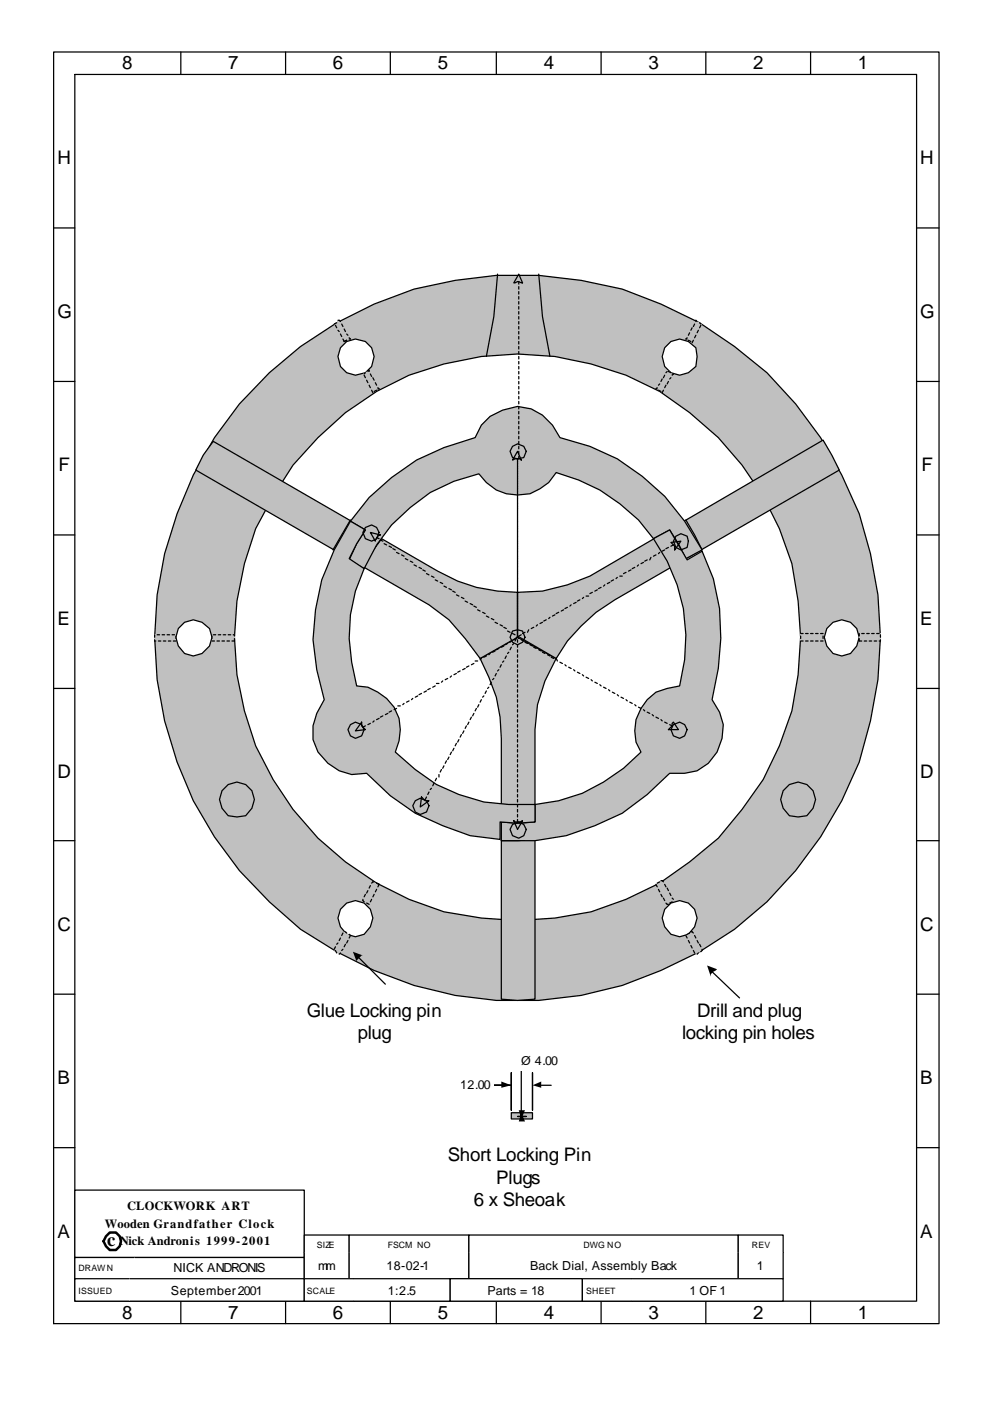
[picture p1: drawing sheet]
<svg xmlns="http://www.w3.org/2000/svg" width="210mm" height="297mm" viewBox="0 0 210 297" stroke-linecap="round" stroke-linejoin="round" font-family="sans-serif">
<g fill="none" stroke="#000" stroke-width=".26">
<path d="M11.4 11h187.8v269.6h-187.8zM15.9 15.8h178.6v260.1h-178.6zM38.4 11v4.8M60.6 11v4.8M82.8 11v4.8M105.3 11v4.8M127.5 11v4.8M149.8 11v4.8M172 11v4.8M11.4 48.3h4.5M194.5 48.3h4.7M11.4 80.9h4.5"/>
<path d="M194.5 80.9h4.7M11.4 113.4h4.5M194.5 113.4h4.7M11.4 146h4.5M194.5 146h4.7M11.4 178.2h4.5M194.5 178.2h4.7M11.4 210.8h4.5M194.5 210.8h4.7M11.4 243.3h4.5M194.5 243.3h4.7M38.4 275.9v4.7"/>
<path d="M60.6 275.9v4.7M82.8 275.9v4.7M105.3 275.9v4.7M127.5 275.9v4.7M149.8 275.9v4.7M172 275.9v4.7"/>
</g>
<path d="M108.5 235.9h4.5v1.3h-4.5z" fill-rule="evenodd" fill="#c0c0c0" stroke="#000" stroke-width=".26"/>
<path d="M108.5 227.5v7.9zM113 227.5v7.9zM101.1 230.1h7.4z" fill-rule="evenodd" fill="#fff"/>
<path d="M104.5 230.1h2.1M108.5 227.5v7.9v-7.9M108.5 230.1h-7.4h7.4M113 227.5v7.9v-7.9M114.8 230.1h2.1" fill="none" stroke="#000" stroke-width=".26"/>
<path d="M106.4 229.3l2.1 .8-2.1 .5zM113 230.1l1.8-.8v1.3z" fill="#000"/>
<g fill="#fff">
<path d="M97.4 228h7.4v3.7h-7.4z" fill-rule="evenodd"/>
<path d="M109.8 236.7h1.9zM110.6 235.7v1.8z" fill-rule="evenodd"/>
</g>
<path d="M109.8 236.7h1.9h-1.9M110.6 237.5v-1.8v1.8M110.6 225.1v11.6v-.8M110.6 236.7v.5" fill="none" stroke="#000" stroke-width=".26"/>
<path d="M110.6 235.9l.8 1.9h-1.3zM110.1 235.4h1.3l-.8 1.8z" fill="#000"/>
<path d="M110.3 223.2h8.8v3.7h-8.8z" fill-rule="evenodd" fill="#fff"/>
<path d="M151.1 206l5.8 5.6" fill="none" stroke="#000" stroke-width=".26"/>
<path d="M150 204.7l2.1 .8-1.3 1.1v.5z" fill-rule="evenodd" fill="#000"/>
<path d="M57.1 79a77.5 77.5 0 0 0-24.3 56.1 78.2 78.2 0 0 0 18 49.5l6.3 6.6 6.7 5.8a82.9 82.9 0 0 0 41.5 15.1 73.4 73.4 0 0 0 34.9-6.3 72.3 72.3 0 0 0 33.9-28.4l4.5-7.6 3.7-8.2 2.4-8.8a77.2 77.2 0 0 0-2.4-43.9 81.6 81.6 0 0 0-19.6-29.9l-6.9-5.5-7.4-5.1-8.2-3.9-8.2-3.2a82.1 82.1 0 0 0-44.2 0 78.8 78.8 0 0 0-30.7 17.7zM67.5 92.8a57.2 57.2 0 0 1 34.6-17.2 61 61 0 0 1 37.9 7.4 63.2 63.2 0 0 1 28 36.5 66.7 66.7 0 0 1 0 31.2l-2.6 7.4-3.5 7.2-4.5 6.3-5 6.1-6.1 5-6.3 4.5-7.2 3.5-7.4 2.6a66.7 66.7 0 0 1-31.2 0 62.1 62.1 0 0 1-40-35.2 61.1 61.1 0 0 1 0-46l3.7-6.9 4.3-6.6z" fill-rule="evenodd" fill="#c0c0c0" stroke="#000" stroke-width=".26"/>
<g fill="#fff" stroke="#000" stroke-width=".26">
<path d="M37.8 133.3l1.4-1.4a4 4 0 0 1 5.8 3.2l-.6 1.9-1.5 1.6-1.9 .5a4 4 0 0 1-3.2-5.8z" fill-rule="evenodd"/>
<path d="M176.7 131.9a3.7 3.7 0 0 1 4.5 .6 3.7 3.7 0 0 1 .6 4.5l-1.4 1.6-1.8 .5a3.9 3.9 0 0 1-3.5-2.9 3.9 3.9 0 0 1 1.6-4.3z" fill-rule="evenodd"/>
<path d="M72.2 192.8a3.7 3.7 0 0 1 5.1-1.3 3.7 3.7 0 0 1 1.3 5l-1.3 1.6-1.9 .5a4 4 0 0 1-3.2-5.8z" fill-rule="evenodd"/>
<path d="M141 192.8a3.7 3.7 0 0 1 5.1-1.3 3.7 3.7 0 0 1 1.3 5l-1.4 1.6-1.8 .5a4 4 0 0 1-3.2-5.8z" fill-rule="evenodd"/>
<circle cx="75.5" cy="75.7" r="3.9"/>
</g>
<path d="M166.2 167.7a3.7 3.7 0 0 1 5-1.4 3.7 3.7 0 0 1 1.3 5.1l-1.3 1.5-1.9 .3-1.8-.3-1.3-1.5-.6-1.9z" fill-rule="evenodd" fill="#c0c0c0" stroke="#000" stroke-width=".26"/>
<path d="M141 73.7l1.3-1.3 1.9-.5 1.8 .5 1.6 1.3 .3 1.9-.3 2.1-1.6 1.3-1.8 .6-1.9-.6-1.3-1.3-.5-2.1z" fill-rule="evenodd" fill="#fff" stroke="#000" stroke-width=".26"/>
<path d="M101.9 139.6l7.9-4.5 8.2 4.5-2.4 4.8-1.6 5-.5 5.3v57.1l-3.7 .3-3.4-.3v-55.3l-.3-4.5-.8-4.2-1.6-4.2z" fill-rule="evenodd" fill="#c0c0c0" stroke="#000" stroke-width=".26"/>
<path d="M106.4 170.6l3.4 .2 3.7-.2M113.5 178l-3.7 .2h-3.4" fill="none" stroke="#000" stroke-width=".26"/>
<path d="M45.2 93.6l47.7 27.5a32.1 32.1 0 0 0 16.9 4.5v9.5l-7.9 4.5-3.2-4.2-3.5-4-4.2-3.2-49.5-28.5 1.6-3.2z" fill-rule="evenodd" fill="#c0c0c0" stroke="#000" stroke-width=".26"/>
<path d="M74.3 110.2l-3.7 6.4M81 114.2l-2.2 2.9-1.5 3.2" fill="none" stroke="#000" stroke-width=".26"/>
<path d="M109.8 125.6l5.3-.3 5.3-1.3 4.7-1.9 49.5-28.8 1.9 3.2 1.6 3.2-47.7 27.5a35 35 0 0 0-12.4 12.4l-8.2-4.8z" fill-rule="evenodd" fill="#c0c0c0" stroke="#000" stroke-width=".26"/>
<path d="M138.9 114.2l1.9 2.9 1.5 3.2M145.5 110.2l1.9 3.2 1.6 3.2" fill="none" stroke="#000" stroke-width=".26"/>
<g fill="#c0c0c0" stroke="#000" stroke-width=".26">
<path d="M78.3 105.5l4.8-4.3 5.3-3.7 5.8-2.6 6.6-2.1 1.3-2.7 1.9-1.8 2.6-1.3a8.6 8.6 0 0 1 10.6 3.1l1.6 2.7 6.3 1.8 5.9 2.7a45.6 45.6 0 0 1 18 19.3l-3.5 1.8-1.6-3.1-1.8-2.9-3.5 1.8a36.6 36.6 0 0 0-20.6-14l-1.6 2.1-1.8 1.3-2.2 1.1a9.9 9.9 0 0 1-10.8-4.2l-5.3 1.5-5 2.4-4.3 3.2-3.9 3.7-3.2 4.2-2.6 5.1-3.2-1.9 1.6-3.4 1.8-2.9-3.2-1.9z" fill-rule="evenodd"/>
<path d="M138.6 114.2l3.5-1.8 3.7 6.3 3.2-1.8a40.4 40.4 0 0 1 3.4 24.8l-1.3 6.6 1.6 2.7 .8 2.6a10.1 10.1 0 0 1-5.6 9.8l-2.6 .6h-3.2l-4.8 4.5-5.3 3.9-5.8 2.7-6.1 2.1-6.6 1h-7.1v-3.9l3.4 .2 3.7-.2v-3.7a33 33 0 0 0 18.8-7.7l3.7-3.4a8.8 8.8 0 0 1 0-9.3l1.3-1.9 1.9-1.5 2.4-.8 2.6-.6a36.2 36.2 0 0 0-5.6-31.2z" fill-rule="evenodd"/>
<path d="M74.3 110.5l3.2 1.9-1.8 2.9-1.6 3.1 3.2 2.2a32.3 32.3 0 0 0-2.7 19.8l1.1 5 2.4 .3a10.3 10.3 0 0 1 6.6 6.6l.2 2.4-.2 2.4-.8 2.4 4.2 3.7a33.5 33.5 0 0 0 19.8 7.4h5.6v3.7l-3.7 .2-3.7-.2v3.7l-6.4-.8-5.8-2.1-5.8-2.7-5.3-3.7-5-4.7a9.5 9.5 0 0 1-11.4-7.2v-2.9l.8-2.6 1.6-3-1.6-6.3-.8-6.4 .5-6.3 1.4-6.4 2.6-6.3z" fill-rule="evenodd"/>
</g>
<path d="M108.7 94.6l1.1-.5 1.3 .5 .6 1.1-.6 1.3-1.3 .3-1.1-.3-.5-1.3zM77.5 111.8l1.3-.5 1.1 .5 .5 1.1-.5 1.3-1.1 .5-1.3-.5-.5-1.3zM143.4 113.7l1.1-.5 1.3 .5 .2 1-.2 1.4-1.3 .5-1.1-.5-.5-1.4zM108.7 133.8l1.1-.3 1.1 .3 .5 1.3-.5 1.1-1.1 .5-1.1-.5-.5-1.1zM74.3 153.6l1.1-.5 1.3 .5 .6 1.1-.6 1.3-1.3 .5-1.1-.5-.5-1.3zM142.9 153.6l1.3-.5 1.1 .5 .5 1.1-.5 1.3-1.1 .5-1.3-.5-.6-1.3zM88.1 169.8l1.1-.6 1.3 .6 .5 1-.5 1.4-1.3 .5-1.1-.5-.5-1.4zM108.7 174.8l1.4-.5 1 .5 .6 1.1-.6 1.3-1 .5-1.4-.5-.5-1.3z" fill="none" stroke="#000" stroke-width=".26"/>
<path d="M47.1 167.7a3.7 3.7 0 0 1 5-1.4 3.7 3.7 0 0 1 1.3 5.1l-1.3 1.5-1.8 .3-1.9-.3-1.3-1.5-.5-1.9z" fill-rule="evenodd" fill="#c0c0c0" stroke="#000" stroke-width=".26"/>
<path d="M105.6 58.1l-.8 9-1.6 8.5M114.3 58.1l.8 9 1.6 8.5" fill="none" stroke="#000" stroke-width=".26"/>
<path d="M182.3 134.3h4.5v1.6h-4.5z" fill-rule="evenodd" fill="#c0c0c0"/>
<path d="M182.3 135.4v.5h.5M182.3 134.3v.5M182.8 134.3h.6M183.4 135.9h.5M183.9 134.3h.5M184.4 135.9h.5M184.9 134.3h.6M185.5 135.9h.5M186 134.3h.5M186.8 135.6v.3h-.3M186.8 134.6v.5" fill="none" stroke="#000" stroke-width=".26"/>
<path d="M169.9 134.3h4.7v1.6h-4.7z" fill-rule="evenodd" fill="#c0c0c0"/>
<path d="M169.9 135.9h.5M169.9 134.3h.5M169.9 134.8v.6M170.9 135.9h.5M170.9 134.3h.5M172 135.9h.5M172 134.3h.5M173 135.9h.6M173 134.3h.6M174.1 135.9h.5M174.1 134.3h.5M174.6 134.8v.6" fill="none" stroke="#000" stroke-width=".26"/>
<path d="M32.8 134.6h4.5v1.3h-4.5z" fill-rule="evenodd" fill="#c0c0c0"/>
<path d="M32.8 135.6v.3h.3M32.8 134.6v.5M33.3 134.6h.6M33.6 135.9h.5M34.4 134.6h.5M34.7 135.9h.5M35.5 134.6h.5M35.7 135.9h.5M36.5 134.6h.5M36.8 135.9h.5M37.3 134.8v.6" fill="none" stroke="#000" stroke-width=".26"/>
<path d="M45 134.6h4.7v1.3h-4.7z" fill-rule="evenodd" fill="#c0c0c0"/>
<path d="M45 135.9h.5M45 134.8v.6M45.2 134.6h.6M46 135.9h.6M46.3 134.6h.5M47.1 135.9h.5M47.4 134.6h.5M48.2 135.9h.5M48.4 134.6h.5M49.5 134.6h.2v.2M49.7 135.4v.5h-.5" fill="none" stroke="#000" stroke-width=".26"/>
<path d="M147.6 67.9l1.4 .8-2.2 4-1.3-.8z" fill-rule="evenodd" fill="#c0c0c0"/>
<path d="M145.8 71.6l-.3 .3h.3M146 72.1l.6 .3M146.3 70.6l-.3 .5M146.8 69.5l-.2 .5M147.1 72.1l-.3 .6M147.4 68.7l-.3 .5M147.6 71.1l-.2 .5M147.6 68.2v-.3l.3 .3M148.2 70l-.3 .6M148.4 68.4l.3 .3M148.7 69l-.3 .5" fill="none" stroke="#000" stroke-width=".26"/>
<path d="M141.6 78.5l1.3 .8-2.4 4-1.3-.8z" fill-rule="evenodd" fill="#c0c0c0"/>
<path d="M141 79.6l-.2 .5M141.6 78.8l-.3 .2M141.8 78.8l.5 .2M142.6 79.3h.3l-.3 .3M139.4 82.2l-.2 .3h.2M139.7 82.7l.5 .3M140 81.4l-.3 .3M140.5 80.3l-.3 .6M140.8 82.7l-.3 .6M141.3 81.7l-.3 .5M141.8 80.9l-.2 .5M142.3 80.1l-.2 .2" fill="none" stroke="#000" stroke-width=".26"/>
<path d="M73 197.6l1.3 .7-2.3 4-1.1-.8z" fill-rule="evenodd" fill="#c0c0c0"/>
<path d="M71.7 199.9l-.3 .3M72.2 198.9l-.2 .5M72.8 197.8l-.3 .5M73.3 197.6l.3 .2M73.8 199.4l-.2 .5M74.1 198.1l.2 .2-.2 .6M71.2 201.5l.2 .6M71.2 200.7l-.3 .6M72.2 202.1l-.2 .2M72.8 201.3l-.3 .2M73.3 200.2l-.3 .5" fill="none" stroke="#000" stroke-width=".26"/>
<path d="M79.1 187l1.3 .5-2.1 4.2-1.3-.8z" fill-rule="evenodd" fill="#c0c0c0"/>
<path d="M77 190.7v.2l.3 .3M77.5 189.6l-.2 .5M77.8 191.5l.5 .2M78.1 188.8l-.3 .6M78.6 187.8l-.3 .5M78.8 190.7l-.2 .5M79.4 189.6l-.3 .5M79.4 187h-.3l-.3 .2M79.9 187.2l.5 .3-.2 .5M79.9 188.6l-.3 .5" fill="none" stroke="#000" stroke-width=".26"/>
<path d="M70.9 68.7l1.1-.8 2.3 4-1.3 .5z" fill-rule="evenodd" fill="#c0c0c0"/>
<path d="M71.2 69l.2 .5M71.4 68.4l-.5 .3M71.7 70l.3 .3M71.7 67.9h.3l.2 .3M72.2 70.8l.3 .5M72.5 68.7l.3 .5M72.8 71.9l.2 .5 .6-.3M73 69.8l.3 .5M73.6 70.8l.2 .3M74.1 71.6l.2 .3h-.2" fill="none" stroke="#000" stroke-width=".26"/>
<path d="M77 79.3l1.3-.8 2.1 4-1.3 .8z" fill-rule="evenodd" fill="#c0c0c0"/>
<path d="M77.3 79.6l.2 .5M77.5 79l-.2 .3M78.1 78.8l.2-.3v.3M78.6 79.3l.2 .5M77.8 80.6l.3 .5M78.3 81.7l.3 .5M78.8 82.7l.3 .6M79.1 80.1l.3 .5M79.6 81.1l.3 .6M79.9 82.7l-.5 .3M80.2 82.2l.2 .3h-.2" fill="none" stroke="#000" stroke-width=".26"/>
<path d="M145.5 198.3l1.3-.7 2.2 3.9-1.4 .8z" fill-rule="evenodd" fill="#c0c0c0"/>
<path d="M145.5 198.3l.3 .6M146 199.4l.3 .5M146.3 197.8l-.5 .3M146.6 197.6h.2l.3 .2M147.4 198.3l.2 .6M147.9 199.4l.3 .5M146.6 200.5l.2 .5M147.1 201.5l.3 .6M148.2 202.1l-.3 .2M148.4 200.2l.3 .5M149 201.3v.2l-.3 .3" fill="none" stroke="#000" stroke-width=".26"/>
<path d="M139.2 187.5l1.3-.8 2.4 4.2-1.3 .8z" fill-rule="evenodd" fill="#c0c0c0"/>
<g fill="none" stroke="#000" stroke-width=".26">
<path d="M110.1 58.1l.8 1.9-.8-.3-1.1 .3zM110.1 59.7v.5M110.1 60.8v.5M110.1 61.8v.6M110.1 62.9v.5M110.1 63.9v.6M110.1 65v.5M110.1 66.1v.5M110.1 67.1v.5M110.1 68.2v.5M110.1 69.2v.6M110.1 70.3v.5"/>
<path d="M110.1 71.3v.6M110.1 72.4v.5M110.1 73.5v.5M110.1 74.5v.6M110.1 75.6v.5M110.1 76.6v.6M110.1 77.7v.5M110.1 78.8v.5M110.1 79.8v.5M109.8 95.7l.8 1.8-.3-.2h-1l-.6 .2zM109.8 97.3v37.8M110.1 80.9v.5"/>
<path d="M110.1 81.9v.6M110.1 83v.5M110.1 84v.6M110.1 85.1v.5M110.1 86.2v.5M110.1 87.2v.6M110.1 88.3v.5M110.1 89.3v.6M110.1 90.4v.5M110.1 91.5v.5M110.1 92.5v.5M110.1 93.6v.5"/>
<path d="M110.1 94.6v.6M110.1 95.7v.5M110.1 96.7v.6M78.6 112.9l2.1 .5h-.3l-.2 .3-.6 .8v.2zM79.9 113.9l.5 .3M80.7 114.5l.5 .2M81.5 115.3l.5 .2M82.5 115.8l.6 .3M83.3 116.3l.6 .3M84.1 117.1l.6 .3M85.2 117.7l.5 .2M86 118.4l.5 .3"/>
<path d="M87 119l.6 .2M87.8 119.8l.6 .2M135.5 119.8l-.3 .2M136.5 119.2l-.5 .3M137.3 118.7l-.5 .3M138.1 118.2l-.3 .5M139.2 117.7l-.6 .2M140 117.1l-.3 .3M141 116.6l-.5 .3M141.8 116.1l-.5 .2M142.3 115l2.2-.3-1.4 1.9v-.8zM142.9 115.5l-.6 .3"/>
<path d="M88.9 120.3l.5 .3M89.7 120.8l.5 .3M90.5 121.6l.5 .3M91.5 122.1l.6 .3M92.3 122.9l.6 .3M93.4 123.5l.5 .2M94.2 124.3l.5 .2M95.2 124.8l.6 .3M96 125.3l.6 .3M96.8 126.1l.6 .3M97.9 126.6l.5 .3M98.7 127.4l.5 .3"/>
<path d="M99.7 128l.6 .2M100.5 128.5l.6 .3M101.3 129.3l.6 .3M102.1 139.6l-.2 .3M102.4 129.8l.5 .3M103.2 130.6l.5 .3M103.2 139.1l-.5 .2M104 138.6l-.3 .2M104.2 131.1l.6 .3M105 131.9l.6 .3M105 138l-.5 .3M105.8 137.5l-.5 .3"/>
<path d="M106.1 132.5l.5 .2M106.9 133l.5 .3M106.9 137l-.5 .2M107.4 139.1l-.2 .5M107.7 133.8l.5 .3M107.7 136.4l-.5 .3M107.9 138.3l-.2 .3M108.5 135.9l-.3 .3M108.5 137.2l-.3 .6M108.7 134.3l.6 .3M109 135.6l.5-.2-.2 .5M109 136.4l-.3 .3"/>
<path d="M109.5 135.1h.3M109.8 135.1l.3 .3M109.8 135.6v.6M109.8 136.7v.5M109.8 137.8v.5M109.8 138.8v.5M109.8 139.9v.5M110.6 135.6l.5 .3M110.6 134.6l-.5 .2M111.4 136.2l.5 .2M111.4 134.1l-.5 .2M112.2 133.5l-.3 .6"/>
<path d="M112.4 136.7l.6 .3M113.2 137.2l.6 .3M113.2 133l-.5 .3M114 132.5l-.2 .2M114.3 137.8l.5 .2M115.1 138.3l.5 .3M115.1 131.9l-.5 .3M115.9 131.4l-.5 .3M116.2 138.8l.5 .3M116.7 130.9l-.3 .2M116.9 139.3l.6 .3M117.7 130.4l-.5 .2"/>
<path d="M118 139.6l.3 .5M118.5 129.8l-.5 .3M119.6 129.3l-.5 .3M120.4 128.8l-.5 .2M121.2 128.2l-.3 .3M122.2 127.7l-.5 .3M123 127.2l-.5 .2M123.8 126.6l-.2 .3M124.4 126.4h.5M125.7 125.6l-.6 .3M126.7 125.1l-.5 .2M127.5 124.5l-.5 .3"/>
<path d="M128.3 124l-.2 .3M129.4 123.5l-.5 .2M130.2 122.9l-.6 .3M131 122.4l-.3 .3M131.5 122.1h.5M132.8 121.4l-.5 .2M133.9 120.8l-.6 .3M134.7 120.3l-.6 .3M76.7 153.1v.8l.8 .8-2.1 .3zM77.5 153.9l-.5 .3M78.6 153.4l-.5 .2M79.4 152.8l-.3 .3"/>
<path d="M80.4 152.3l-.5 .3M81.2 151.8l-.5 .2M82.3 151.3l-.5 .2M83.1 150.7l-.6 .3M84.1 150.2l-.5 .3M84.4 149.7h.5M85.7 149.1l-.2 .3M86.8 148.6l-.5 .3M87.6 148.1l-.3 .2M88.6 147.5l-.5 .3M89.4 147l-.5 .3M90.5 146.5l-.5 .3"/>
<path d="M91.3 146l-.5 .2M92.3 145.4l-.5 .3M92.6 144.9h.5M93.9 144.4l-.2 .2M95 143.8l-.5 .3M95.8 143.3l-.3 .3M95.8 159.5l-.3 .5M96.3 158.7l-.3 .5M96.8 142.8l-.5 .3M96.8 157.6l-.2 .5M97.4 156.8l-.3 .5M97.6 142.3l-.5 .2"/>
<path d="M97.9 155.8l-.3 .5M98.4 155l-.2 .5M98.7 141.7l-.5 .3M99 153.9l-.3 .5M99.5 141.2l-.5 .3M99.5 153.1l-.3 .5M100 152l-.3 .6M100.5 140.7l-.5 .2M100.5 151.3l-.2 .5M100.8 140.1h.5M101.1 150.2l-.3 .5M101.6 149.4l-.3 .5"/>
<path d="M102.1 148.3l-.2 .6M102.7 147.5l-.3 .3M103.2 146.5l-.3 .5M103.7 145.7l-.2 .3M104.2 144.6l-.2 .6M104.8 143.8l-.3 .3M105.3 142.8l-.3 .5M105.8 142l-.2 .3M106.4 140.9l-.3 .6M106.9 140.1l-.3 .3M109.8 140.9v.6M109.8 142v.5"/>
<path d="M109.8 143.1v.5M109.8 144.1v.5M109.8 145.2v.5M109.8 146.2v.6M109.8 147.3v.5M109.8 148.3v.6M109.8 149.4v.5M109.8 150.5v.5M109.8 151.5v.5M109.8 152.6v.5M109.8 153.6v.6M109.8 154.7v.5"/>
<path d="M109.8 155.8v.5M109.8 156.8v.5M109.8 157.9v.5M109.8 158.9v.6M109.8 160v.5M118.8 140.4l.5 .3M119.9 140.9l.2 .3M120.6 141.5l.6 .2M121.7 142l.3 .3M122.5 142.5l.5 .3M123.6 143.1l.2 .2M124.4 143.6l.5 .2"/>
<path d="M125.4 144.1l.3 .3M126.2 144.6l.5 .3M127.3 145.2l.2 .2M128.1 145.7l.5 .3M129.1 146.2l.3 .3M129.9 146.8l.5 .2M131 147.3l.2 .2M131.8 147.8l.5 .3M132.8 148.3l.3 .3M133.6 148.9l.5 .2M134.7 149.4l.2 .3M135.5 149.9l.5 .3"/>
<path d="M136.5 150.5l.3 .2M137.3 151l.5 .3M138.4 151.5l.2 .3M139.2 152l.5 .3M140.2 152.6l.3 .2M141 153.1l.6 .3M142.1 153.6l.5 .3M142.6 153.4l.3-.3 1 1.6h-2.1l.8-.8zM89.4 169l.8 .8h.8l-1.8 1.3zM90.5 169l-.3 .5M91 167.9l-.2 .6M91.5 167.1l-.2 .3"/>
<path d="M92.1 166.1l-.3 .5M92.6 165l-.3 .5M93.1 164.2v.5M93.7 163.2l-.3 .5M94.2 162.4l-.3 .5M94.7 161.3l-.2 .5M95.2 160.5l-.2 .5M109 174l.3 .3h1l.6-.3-1.1 1.9zM109.8 161v.6M109.8 162.1v.5M109.8 163.2v.5M109.8 164.2v.5"/>
<path d="M109.8 165.3v.5M109.8 166.3v.6M109.8 167.4v.5M109.8 168.5v.5M109.8 169.5v.5M109.8 170.6v.5M109.8 171.6v.6M109.8 172.7v.5M109.8 173.7v.6M139.2 187.5l.2 .5M139.7 188.6l.3 .5M140 187l-.6 .2"/>
<path d="M140.2 189.6l.3 .5M140.2 186.7h.3l.3 .3M140.8 190.4l.2 .5M141 187.5l.3 .5M141.3 191.5l.3 .2h.2M141.6 188.3l.2 .5M142.1 189.4l.2 .5M142.6 191.2l-.5 .3M142.6 190.4l.3 .3M75.9 202.8l5.9 5.9"/>
</g>
<path d="M74.9 201.8l2.1 .8h-.3l-1 1v.3z" fill-rule="evenodd" fill="#000"/>
<path d="M15.9 252.3h48.7v14.3h-48.7z" fill-rule="evenodd" fill="#fff" stroke="#000" stroke-width=".26"/>
<path d="M64.6 261.8h9.5v3.8h-9.5z" fill-rule="evenodd" fill="#fff"/>
<path d="M64.6 265.6v-3.8h9.5v3.8" fill="none" stroke="#000" stroke-width=".26"/>
<path d="M74.1 261.8h25.4v3.8h-25.4z" fill-rule="evenodd" fill="#fff"/>
<path d="M74.1 265.6v-3.8h25.4v3.8" fill="none" stroke="#000" stroke-width=".26"/>
<path d="M99.5 261.8h57.1v3.8h-57.1z" fill-rule="evenodd" fill="#fff"/>
<path d="M99.5 265.6v-3.8h57.1v3.8" fill="none" stroke="#000" stroke-width=".26"/>
<path d="M156.6 261.8h9.6v3.8h-9.6z" fill-rule="evenodd" fill="#fff"/>
<path d="M156.6 265.6v-3.8h9.6v3.8" fill="none" stroke="#000" stroke-width=".26"/>
<path d="M15.9 266.6h12.7v4.5h-12.7z" fill-rule="evenodd" fill="#fff"/>
<path d="M28.6 266.6h-12.7v4.5h12.7" fill="none" stroke="#000" stroke-width=".26"/>
<path d="M28.6 266.6h36v4.5h-36z" fill-rule="evenodd" fill="#fff"/>
<path d="M28.6 266.6h36v4.5h-36" fill="none" stroke="#000" stroke-width=".26"/>
<path d="M64.6 265.6h9.5v5.5h-9.5z" fill-rule="evenodd" fill="#fff"/>
<path d="M64.6 265.6v5.5h9.5v-5.5" fill="none" stroke="#000" stroke-width=".26"/>
<path d="M74.1 265.6h25.4v5.5h-25.4z" fill-rule="evenodd" fill="#fff"/>
<path d="M74.1 265.6v5.5h25.4v-5.5" fill="none" stroke="#000" stroke-width=".26"/>
<path d="M99.5 265.6h57.1v5.5h-57.1z" fill-rule="evenodd" fill="#fff"/>
<path d="M99.5 265.6v5.5h57.1v-5.5" fill="none" stroke="#000" stroke-width=".26"/>
<path d="M156.6 265.6h9.6v5.5h-9.6z" fill-rule="evenodd" fill="#fff"/>
<path d="M156.6 265.6v5.5h9.6v-5.5" fill="none" stroke="#000" stroke-width=".26"/>
<path d="M15.9 271.1h11.6v4.8h-11.6z" fill-rule="evenodd" fill="#fff"/>
<path d="M27.5 271.1h-11.6v4.8h11.6" fill="none" stroke="#000" stroke-width=".26"/>
<path d="M27.5 271.1h37.1v4.8h-37.1z" fill-rule="evenodd" fill="#fff"/>
<path d="M27.5 271.1h37.1v4.8h-37.1" fill="none" stroke="#000" stroke-width=".26"/>
<path d="M64.6 271.1h10.5v4.8h-10.5z" fill-rule="evenodd" fill="#fff"/>
<path d="M75.1 271.1h-10.5v4.8h10.5" fill="none" stroke="#000" stroke-width=".26"/>
<path d="M75.1 271.1h20.4v4.8h-20.4z" fill-rule="evenodd" fill="#fff"/>
<path d="M75.1 271.1h20.4v4.8h-20.4" fill="none" stroke="#000" stroke-width=".26"/>
<path d="M95.5 271.1h28.1v4.8h-28.1z" fill-rule="evenodd" fill="#fff" stroke="#000" stroke-width=".26"/>
<path d="M123.6 271.1h10.5v4.8h-10.5z" fill-rule="evenodd" fill="#fff"/>
<path d="M134.1 271.1h-10.5v4.8h10.5" fill="none" stroke="#000" stroke-width=".26"/>
<path d="M134.1 271.1h32.1v4.8h-32.1z" fill-rule="evenodd" fill="#fff"/>
<path d="M134.1 271.1h32.1v4.8h-32.1" fill="none" stroke="#000" stroke-width=".26"/>
<path d="M22.5 262.1l.8-.8h1.3a2.15 2.15 0 0 1 0 3.7h-1.3l-.8-.8-.5-1z" fill="none" stroke="#000" stroke-width=".53"/>
<g font-size="4">
<text x="25.9" y="14.7">8</text>
<text x="48.4" y="14.7">7</text>
<text x="70.6" y="14.7">6</text>
<text x="92.9" y="14.7">5</text>
<text x="115.4" y="14.7">4</text>
<text x="137.6" y="14.7">3</text>
<text x="159.8" y="14.7">2</text>
<text x="182" y="14.7">1</text>
<text x="12.2" y="34.8">H</text>
<text x="195.3" y="34.8">H</text>
<text x="12.2" y="67.4">G</text>
<text x="195.3" y="67.4">G</text>
<text x="12.4" y="99.9">F</text>
<text x="195.5" y="99.9">F</text>
<text x="12.2" y="132.5">E</text>
<text x="195.3" y="132.5">E</text>
<text x="12.2" y="165">D</text>
<text x="195.3" y="165">D</text>
<text x="12.2" y="197.3">C</text>
<text x="195.3" y="197.3">C</text>
<text x="65.1" y="215.5">Glue Locking pin</text>
<text x="147.9" y="215.5">Drill and plug</text>
<text x="75.9" y="220.3">plug</text>
<text x="144.7" y="220.3">locking pin holes</text>
<text x="12.2" y="229.8">B</text>
<text x="195.3" y="229.8">B</text>
<text x="95" y="246.2">Short Locking Pin</text>
<text x="105.3" y="251">Plugs</text>
<text x="100.5" y="255.8">6 x Sheoak</text>
<text x="12.2" y="262.4">A</text>
<text x="195.3" y="262.4">A</text>
<text x="22.8" y="264.2">c</text>
<text x="25.9" y="279.6">8</text>
<text x="48.4" y="279.6">7</text>
<text x="70.6" y="279.6">6</text>
<text x="92.9" y="279.6">5</text>
<text x="115.4" y="279.6">4</text>
<text x="137.6" y="279.6">3</text>
<text x="159.8" y="279.6">2</text>
<text x="182" y="279.6">1</text>
</g>
<g font-size="2.6">
<text x="110.6" y="225.9">Ø 4.00</text>
<text x="97.6" y="230.9">12.00</text>
<text x="27" y="256.6">CLOCKWORK ART</text>
<text x="22.2" y="260.3">Wooden Grandfather Clock</text>
<text x="25.4" y="264">Nick Andronis 1999-2001</text>
<text x="36.8" y="269.8">NICK ANDRONIS</text>
<text x="67.5" y="269.3">mm</text>
<text x="82" y="269.3">18-02-1</text>
<text x="112.4" y="269.3">Back Dial, Assembly Back</text>
<text x="160.6" y="269.3">1</text>
<text x="36.2" y="274.5">September 2001</text>
<text x="82.3" y="274.5">1:2.5</text>
<text x="103.5" y="274.5">Parts = 18</text>
<text x="146.3" y="274.5">1 OF 1</text>
</g>
<g font-size="1.9">
<text x="16.7" y="269.5">DRAWN</text>
<text x="67.2" y="264.5">SIZE</text>
<text x="82.3" y="264.5">FSCM NO</text>
<text x="123.8" y="264.5">DWG NO</text>
<text x="159.5" y="264.5">REV</text>
<text x="16.7" y="274.3">ISSUED</text>
<text x="65.1" y="274.3">SCALE</text>
<text x="124.4" y="274.3">SHEET</text>
</g>
</svg>
